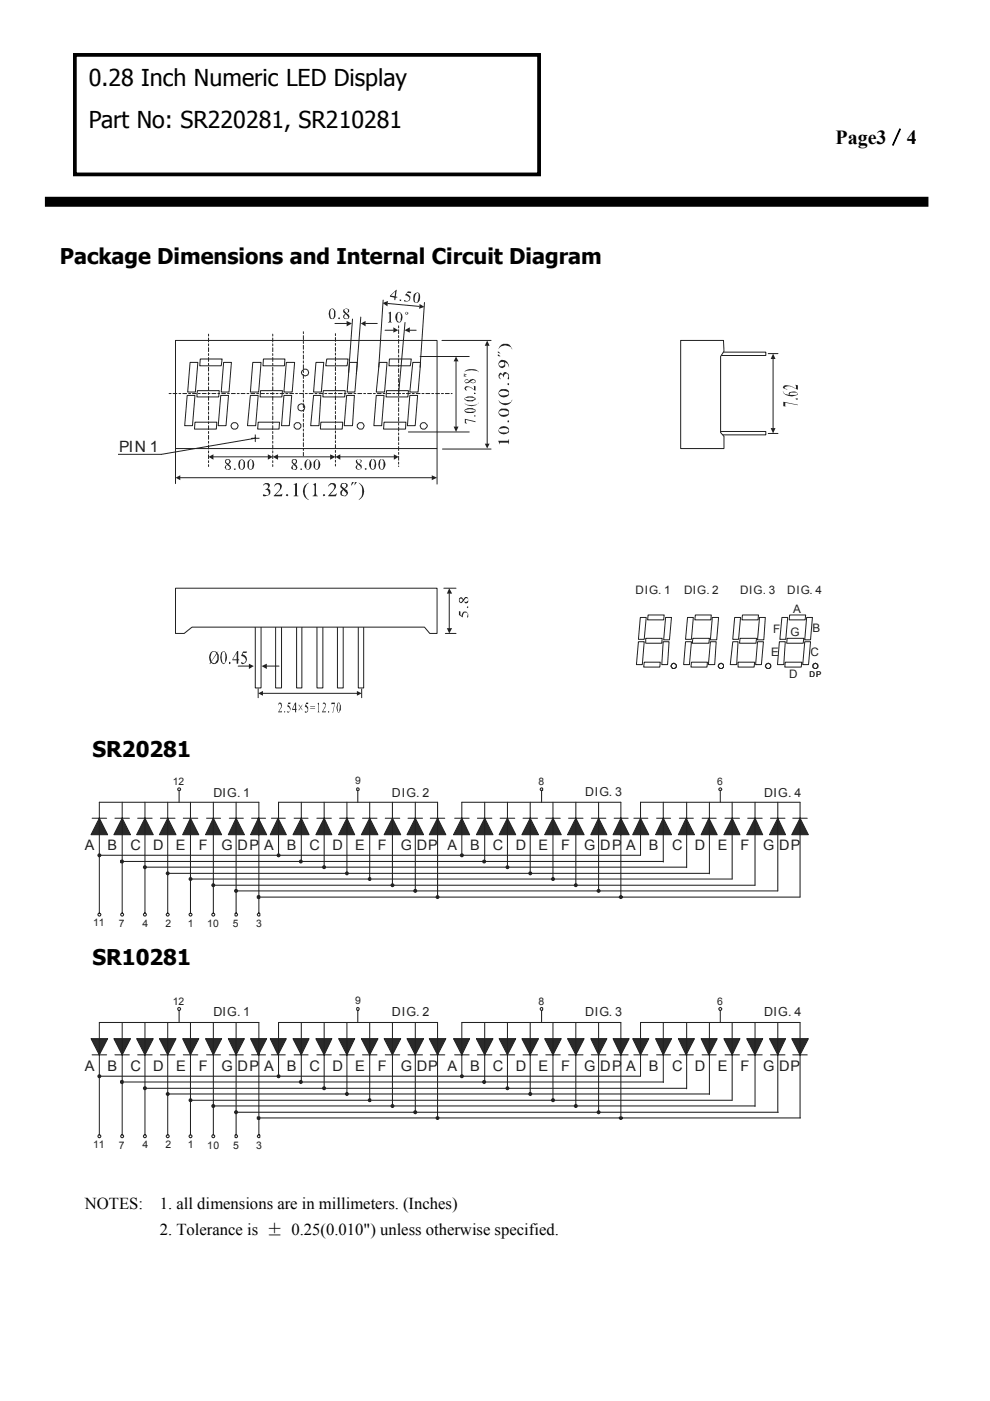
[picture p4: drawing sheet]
<svg xmlns="http://www.w3.org/2000/svg" width="210mm" height="297mm" viewBox="0 0 210 297" stroke-linecap="round" stroke-linejoin="round" font-family="sans-serif">
<path d="M12.2 43h183.3" fill="none" stroke="#000" stroke-width=".25"/>
<path d="M9.5 42.8h187.3" fill="none" stroke="#000" stroke-width="2.1" stroke-linecap="butt"/>
<path d="M15.9 11.6h98.4v25.4h-98.4z" fill="none" stroke="#000" stroke-width=".79"/>
<g fill="none" stroke="#231f20" stroke-width=".21">
<path d="M37.2 72.2h55.5v22.9h-55.5zM35.9 83.4h.4M36.7 83.4h.8M37.2 95.1v7.4M37.9 83.4h.4M38.8 83.4h.8M40 83.4h.4M40.8 83.4h.8M42.1 83.4h.4M42.9 83.4h.8M44.1 83.4h.4M44.9 83.4h.9"/>
<path d="M46.2 83.4h.4M47 83.4h.8M48.2 83.4h.4M49.1 83.4h.8M50.3 83.4h.4M51.1 83.4h.8M52.4 83.4h.4M53.2 83.4h.8M54.4 83.4h.4M55.2 83.4h.9M56.5 83.4h.4M57.3 83.4h.8"/>
<path d="M58.5 83.4h.4M59.4 83.4h.8M60.6 83.4h.4M61.4 83.4h.9M62.7 83.4h.4M63.5 83.4h.8M64.7 83.4h.5M65.6 83.4h.8M66.8 83.4h.4M67.6 83.4h.9M68.9 83.4h.4M69.7 83.4h.8"/>
<path d="M70.9 83.4h.4M71.7 83.4h.9M73 83.4h.4M73.8 83.4h.8M75 83.4h.5M75.9 83.4h.8M77.1 83.4h.4M77.9 83.4h.9M79.2 83.4h.4M80 83.4h.8M81.2 83.4h.4M82.1 83.4h.8"/>
<path d="M83.3 83.4h.4M84.1 83.4h.8M85.3 83.4h.5M86.2 83.4h.8M87.4 83.4h.4M88.2 83.4h.9M89.5 83.4h.4M90.3 83.4h.8M91.5 83.4h.4M92.4 83.4h.8M92.7 95.2v7.4M93.6 83.4h.4"/>
<path d="M94.4 83.4h.8M95.7 83.4h.2M38.2 101.3h53.5"/>
</g>
<g fill="#231f20">
<path d="M37.2 101.3l1-.5v1z"/>
<path d="M91.5 100.8l1.2 .5-1.2 .5z"/>
</g>
<g fill="#231f20">
<path d="M55.9 102.7l.4-.3h.6l.3 .3v.2l-.4 .7 .5 .5a1.1 1.1 0 0 1-1.5 1l.1-.3 .8 .2a.51 .51 0 0 0 .2-.8l-.2-.3-.5-.1a.63 .63 0 0 0 .6-.4 .63 .63 0 0 0-.1-.7 .73 .73 0 0 0-.9 .2z"/>
<path d="M58.3 102.6l.4-.2h.6a.79 .79 0 0 1 .3 1.3l-1.2 1.2h1l.4-.1 .1-.2-.1 .6h-1.8l.8-.8a1.17 1.17 0 0 0 .5-1.6 .77 .77 0 0 0-1.2 .3z"/>
<path d="M60.7 104.8h.3l.1 .2-.2 .2-.3-.2z"/>
<path d="M62.1 102.7l.9-.3v2.6l.3 .2h-1l.3-.2v-2.2z"/>
<path d="M64.9 102.6l.5-.3a2.4 2.4 0 0 0 0 3.7 2.04 2.04 0 0 1-.5-3.4z"/>
<path d="M66.3 102.7l.7-.3v2.2l.1 .4 .3 .2h-1.1l.3-.2 .1-.3v-1.7l-.2-.3z"/>
<path d="M68.5 104.8h.4l.1 .2-.4 .2-.1-.2z"/>
<path d="M69.7 102.8l.4-.4 .9 .1 .2 .3a2.88 2.88 0 0 1-1.2 2.1h.9l.5-.3-.2 .6h-1.6l.6-.8a1.16 1.16 0 0 0 .5-1.6l-.4-.2-.7 .5z"/>
<path d="M76.1 102.3a2.09 2.09 0 0 1 1.1 1.9 2.09 2.09 0 0 1-1.1 1.8 2.64 2.64 0 0 0 0-3.7z"/>
<path d="M72.4 102.5a.75 .75 0 0 0 .3 1.3l-.4 .3-.1 .6a.86 .86 0 0 0 .9 .5 .86 .86 0 0 0 .7-.7l-.2-.5-.5-.3 .6-.6v-.4l-.4-.3zM72.5 102.7l.6-.2 .3 .2v.4l-.4 .5-.5-.5zM72.8 103.9l.7 .8a.54 .54 0 0 1-.8 .3 .54 .54 0 0 1-.1-.8z"/>
<path d="M74.6 102.2l-.2 .7 .6-.7zM75.2 102.2l-.1 .7 .6-.7z"/>
</g>
<g fill="none" stroke="#231f20" stroke-width=".21">
<path d="M64.3 70.3v.4M64.3 71.2v.8M64.3 72.4v.4M64.3 73.2v.8M64.3 74.5v.4M64.3 75.3v.8M64.3 76.5v.4M64.3 77.3v.9M64.3 78.6v.4M64.3 79.4v.8M89.1 75.6h10.4M96.7 76.6v13.8"/>
<path d="M64.3 80.6v.5M64.3 81.5v.8M64.3 82.7v.4M64.3 83.5v.9M64.3 84.8v.4M64.3 85.6v.8M64.3 86.8v.4M64.3 87.7v.8M64.3 88.9v.4M64.3 89.7v.9M64.3 91v.4M64.3 91.8v.8"/>
<path d="M64.3 93v.5M64.3 93.9v.8M64.3 95.1v.4M64.3 95.9v.7M86.6 91.6h12.9"/>
</g>
<g fill="#231f20">
<path d="M96.7 75.6l.5 1h-1z"/>
<path d="M96.2 90.4h1l-.5 1.2z"/>
</g>
<path d="M93.7 72.2h10.4M103.3 73.3v20.8M93.8 95.2h10.3" fill="none" stroke="#231f20" stroke-width=".21"/>
<g fill="#231f20">
<path d="M103.3 72.2l.5 1.1h-1z"/>
<path d="M102.8 94.1h1l-.5 1z"/>
</g>
<g fill="#231f20">
<path d="M106.3 73.1l.4-.2h.9l.4 .2 .6 .9a1.85 1.85 0 0 0-2.9 0z"/>
<path d="M106 79.1l.2-.1 .4 .4 .2-.4a.75 .75 0 0 1 1.1 .5v.8h-.3a.66 .66 0 0 0-.3-1.1l-.4 .3-.1 .5-.3-.6-.5 .1-.1 .3 .3 .6a.87 .87 0 0 1-.3-1.2z"/>
<path d="M107.6 81.3h.3l-.1 .4-.2-.1z"/>
<path d="M105.7 84.8a1.85 1.85 0 0 0 2.9 0 1.55 1.55 0 0 1-1.4 1.1 1.55 1.55 0 0 1-1.5-1.1z"/>
<path d="M107.6 89.2l.2-.1 .1 .4h-.3z"/>
<path d="M105.7 93.5h2l.2-.4v1.1l-.1-.3h-1.8v.4z"/>
<path d="M105.6 75.1v.4l.5 .1zM105.6 74.5v.3l.5 .2z"/>
<path d="M106 76.5a.81 .81 0 0 0-.1 1.3 .81 .81 0 0 0 1.2-.1l-.1-1a1.32 1.32 0 0 1 .9 1.3 1.35 1.35 0 0 0-.5-1.4 1.35 1.35 0 0 0-1.4-.1zM105.9 76.9l.4-.2h.5l.2 .4a.75 .75 0 0 1-.9 .6l-.3-.5z"/>
<path d="M106 82.7a.82 .82 0 0 0-.3 .8 .82 .82 0 0 0 .6 .7 1.03 1.03 0 0 0 1.3-.1 1.03 1.03 0 0 0 .1-1.4l-.4-.2h-1zM105.9 83.1a1.72 1.72 0 0 1 1.9 0v.4a1.75 1.75 0 0 1-1.9 0z"/>
<path d="M106 86.8a.82 .82 0 0 0-.3 .9 .82 .82 0 0 0 .6 .6 1.03 1.03 0 0 0 1.3-.1 1.03 1.03 0 0 0 .1-1.4l-.4-.2h-1zM105.9 87.2a1.72 1.72 0 0 1 1.9 0v.5a1.75 1.75 0 0 1-1.9 0z"/>
<path d="M106 90.7a.74 .74 0 0 0-.3 .7 .74 .74 0 0 0 .6 .6 1.55 1.55 0 0 0 1.6-.4v-.6a1.29 1.29 0 0 0-1.9-.3zM105.9 91l.3-.1a1.52 1.52 0 0 1 1.6 .2v.3l-.3 .3h-1.1l-.5-.2z"/>
</g>
<path d="M74.7 67.6l-.8 11.4M81.6 70h1.8M85.9 68.4l-1.4 15" fill="none" stroke="#231f20" stroke-width=".21"/>
<path d="M83.4 69.4l1 .6-1 .5z" fill="#231f20"/>
<path d="M86.8 70h1.4" fill="none" stroke="#231f20" stroke-width=".21"/>
<path d="M85.8 70l1.1-.6v1.1z" fill="#231f20"/>
<g fill="#231f20">
<path d="M82.3 66.4l.6-.3v2.2l.2 .1h-.8l.3-.3v-1.6z"/>
<path d="M84.1 66.4a1.38 1.38 0 0 0 .2 2h.5a1.36 1.36 0 0 0-.2-2.3zM84.4 66.3h.3a1.65 1.65 0 0 1 0 2l-.5-.4v-1z"/>
<path d="M86 66.2v.4h.5v-.4zM86.1 66.2h.3v.3l-.2 .1-.2-.2z"/>
</g>
<path d="M71 68.6h2.5" fill="none" stroke="#231f20" stroke-width=".21"/>
<path d="M73.5 68.1l1.1 .5-1.1 .6z" fill="#231f20"/>
<path d="M77.5 68.6h2.5" fill="none" stroke="#231f20" stroke-width=".21"/>
<path d="M76.5 68.6l1-.5v1.1z" fill="#231f20"/>
<g fill="#231f20">
<path d="M71.7 67.3h.4v.3h-.4z"/>
<path d="M69.9 65.7a1.6 1.6 0 0 0 .3 1.9h.5l.2-.2 .2-.4v-1a.69 .69 0 0 0-.5-.6 .69 .69 0 0 0-.7 .3zM70.2 65.6h.4a2.1 2.1 0 0 1 0 1.9h-.2a1.31 1.31 0 0 1-.3-1.7z"/>
<path d="M72.8 65.7v.4l.4 .4-.4 .4v.4l.3 .3h.6a.58 .58 0 0 0 .2-.9l-.4-.3 .5-.3-.1-.5-.5-.2zM73.1 65.6h.6l.1 .3-.3 .5-.5-.6zM73.1 66.8l.2-.2 .4 .4v.5h-.4l-.3-.2z"/>
</g>
<path d="M81.2 63.6l-.9 14.3M82.3 64.3l6.6 .7M90 64.1l-.9 13.8" fill="none" stroke="#231f20" stroke-width=".21"/>
<g fill="#231f20">
<path d="M81.1 64.2l1.2-.4-.2 1.2z"/>
<path d="M89 64.5l1 .6-1.1 .4z"/>
</g>
<g fill="#231f20">
<path d="M84.7 63.5h.3v.3l-.3-.1z"/>
<path d="M86.5 61.8l.7 .1-.1 .3-.7-.1-.2 .2a.84 .84 0 0 1 .8 .7 .84 .84 0 0 1-.6 .9h-.6l-.1-.3a.65 .65 0 0 0 .7 .2 .65 .65 0 0 0 .4-.7l-.9-.5z"/>
<path d="M98.7 78.6a2.3 2.3 0 0 1 2.8 .3 3.1 3.1 0 0 0-3.1 0z"/>
<path d="M98.7 82a1.47 1.47 0 0 1 1.8 .6l-.1-.8 .4 .1v.9a2.45 2.45 0 0 0-1.6-.7l-.4 .2 .3 .5-.4-.1-.3-.4z"/>
<path d="M100.5 83.3h.3v.2h-.3z"/>
<path d="M98.4 85.4a2.12 2.12 0 0 0 2.4 .4l.4-.1 .3-.3a1.98 1.98 0 0 1-3.1 0z"/>
<path d="M100.5 88.1h.3v.2h-.3z"/>
<path d="M98.6 88.8l2.2 .5v.2l-2-.5v.5l.3 .3-.5-.1z"/>
<path d="M82.7 62.7v.2l.9 .2v.5h.2l.1-.5h.3v-.2h-.3l.2-1.5zM83.8 61.8l-.1 1-.8-.1z"/>
<path d="M88 62.2a1.52 1.52 0 0 0-.1 1.9 .67 .67 0 0 0 1.1-.4 1.35 1.35 0 0 0-.5-1.7zM88.3 62.2h.3a2.59 2.59 0 0 1-.1 1.9h-.4a1.73 1.73 0 0 1 .2-1.9z"/>
<path d="M98.3 79.5v.3h.7zM98.3 79.2v.2l.7 .1z"/>
<path d="M98.6 80.6l-.2 .3 .3 .3a.84 .84 0 0 0 1-.2 .8 .8 0 0 0 1.1 .1v-.5l-.6-.3-.4 .1-.3 .4-.3-.4h-.4zM98.7 80.6l.3-.1 .5 .3-.4 .3h-.4zM99.7 81l.7-.5 .3 .4-.4 .3z"/>
<path d="M98.6 84.4l-.2 .2 .4 .3a1.76 1.76 0 0 0 2-.1v-.4a1.83 1.83 0 0 0-2.2 0zM98.7 84.4h.3a1.63 1.63 0 0 1 1.7 .2 1.97 1.97 0 0 1-2.1 0z"/>
<path d="M98.6 86.8v.4a1.83 1.83 0 0 0 2.2 0v-.4a1.83 1.83 0 0 0-2.2 0zM98.6 87a2.11 2.11 0 0 1 2.1 0l-.1 .2-.8 .2-1-.2z"/>
</g>
<path d="M54.1 131.8h1.3v14.1h-1.3zM58.4 131.8h1.3v14.1h-1.3zM62.9 131.8h1.1v14.1h-1.1zM67.2 131.8h1.3v14.1h-1.3zM71.5 131.8h1.3v14.1h-1.3zM76 131.8h1.1v14.1h-1.1zM54.7 146.1v1.8M55.8 147h19.9" fill="none" stroke="#231f20" stroke-width=".21"/>
<g fill="#231f20">
<path d="M54.7 147l1.1-.5v1z"/>
<path d="M75.7 146.5l1 .5-1 .5z"/>
</g>
<path d="M94.1 124.7h2.6M94.4 134.3h2.3M95.2 125.9v7.4" fill="none" stroke="#231f20" stroke-width=".21"/>
<g fill="#231f20">
<path d="M95.2 124.7l.7 1.2h-1.2z"/>
<path d="M94.7 133.2h1.2l-.7 1.1z"/>
</g>
<g fill="#231f20">
<path d="M99.1 128.6h.2l-.1 .3-.2-.2z"/>
<path d="M97.3 129.6l.3 .1v.7l.2 .2a.91 .91 0 0 1 1-.9l.5 .5-.1 .8-.1-.4a.43 .43 0 0 0-.3-.7 .76 .76 0 0 0-.7 1l-.8-.5z"/>
<path d="M97.4 126.8l-.1 .7 .4 .4 .6-.5 .4 .5 .5-.1a1.07 1.07 0 0 0-.1-1.2h-.4l-.5 .5-.5-.5zM97.5 127l.2-.1 .4 .3-.3 .4h-.3zM98.7 126.9h.5l.1 .3-.3 .4h-.4l-.3-.2z"/>
</g>
<path d="M37.2 124.7h55.5v9.6h-1.6l-1.1-1.3h-49.3l-1.6 1.3h-1.9z" fill-rule="evenodd" fill="#fff"/>
<path d="M37.2 124.7h55.5v9.6h-1.6l-1.1-1.3h-49.3l-1.6 1.3h-1.9zM56.6 141.2h2.6" fill="none" stroke="#231f20" stroke-width=".21"/>
<path d="M55.5 141.2l1.1-.5v1.1z" fill="#231f20"/>
<path d="M50.5 141.2h2.3" fill="none" stroke="#231f20" stroke-width=".21"/>
<path d="M52.8 140.7l1 .5-1 .6z" fill="#231f20"/>
<g fill="#231f20">
<path d="M48.6 140.3l.3 .1v.3l-.3 .1z"/>
<path d="M51.5 138.1h.9l-.1 .3h-.8l-.1 .3a.99 .99 0 0 1 1 1.1 .99 .99 0 0 1-1.2 .9l-.1-.3 .5 .2 .4-.4a.87 .87 0 0 0-.9-1.1z"/>
<path d="M46 138.6l.1 .4a1.9 1.9 0 0 1-.5 1.6l-.6-.1-.2-.2zM45 138.2h.7l.2 .3-1.1 1.7a1.71 1.71 0 0 1 .2-2zM44.6 138.4a1.78 1.78 0 0 0 0 2l-.2 .3 .1 .1 .2-.3 .3 .2a.98 .98 0 0 0 1.4-.8v-1l-.3-.5 .2-.4-.2 .3a.92 .92 0 0 0-1.5 .1z"/>
<path d="M46.9 138.3a1.95 1.95 0 0 0 .5 2.5 1.71 1.71 0 0 0 0-2.8zM47.2 138.2h.3a2.89 2.89 0 0 1 .1 2.4h-.3a2.7 2.7 0 0 1-.1-2.4z"/>
<path d="M50.3 138l-1 2h.9v.7h.3v-.7h.2v-.2h-.2v-1.8zM50.2 138.4v1.4h-.8z"/>
</g>
<path d="M150.8 74.7h11.6v.7h-11.6zM163.9 76.1v14.7M150.9 91.5h11.5v.7h-11.5zM162.9 91.9h2.1" fill="none" stroke="#231f20" stroke-width=".21"/>
<g fill="#231f20">
<path d="M163.4 90.8h1l-.5 1.1z"/>
<path d="M163.9 75l.5 1.1h-1z"/>
</g>
<g fill="none" stroke="#231f20" stroke-width=".21">
<path d="M44.2 70.8v.4M44.2 71.7v.8M44.2 72.9v.4M44.2 73.7v.8M44.2 75v.4M44.2 75.8v.8M44.2 77v.4M44.2 77.9v.8M44.2 79.1v.4M44.2 79.9v.9M57.8 70.8v.4M57.8 71.7v.8"/>
<path d="M57.8 72.9v.4M57.8 73.7v.8M57.8 75v.4M57.8 75.8v.8M57.8 77v.4M57.8 77.9v.8M57.8 79.1v.4M57.8 79.9v.9M71.1 70.7v.5M71.1 71.6v.8M71.1 72.8v.4M71.1 73.6v.9"/>
<path d="M71.1 74.9v.4M71.1 75.7v.8M71.1 76.9v.4M71.1 77.8v.8M71.1 79v.4M71.1 79.8v.8M84.5 69.1v.4M84.5 69.9v.8M84.5 71.2v.4M84.5 72v.8M84.5 73.2v.4M84.5 74v.9"/>
<path d="M84.5 75.3v.4M84.5 76.1v.8M84.5 77.3v.5M84.5 78.2v.8M84.5 79.4v.4M162.9 75h2.1M44.2 81.2v.4M44.2 82v.8M44.2 83.2v.5M44.2 84.1v.8M44.2 85.3v.4M44.2 86.1v.9"/>
<path d="M44.2 87.4v.4M44.2 88.2v.8M44.2 89.4v.4M44.2 90.3v.8M44.2 91.5v.4M44.2 92.3v.8M44.2 93.6v.4M44.2 94.4v.8M44.2 95.6v.4M44.2 96.4v.9M44.2 97.7v.4M44.2 98.5v.4"/>
<path d="M45.3 96.9h11.5M57.8 81.2v.4M57.8 82v.8M57.8 83.2v.5M57.8 84.1v.8M57.8 85.3v.4M57.8 86.1v.9M57.8 87.4v.4M57.8 88.2v.8M57.8 89.4v.4M57.8 90.3v.8M57.8 91.5v.4"/>
<path d="M57.8 92.3v.8M57.8 93.6v.4M57.8 94.4v.8M57.8 95.6v.4M57.8 96.4v.9M57.8 97.7v.4M57.8 98.5v.4M71.1 81.1v.4M71.1 81.9v.8M71.1 83.1v.4M71.1 83.9v.9M71.1 85.2v.4"/>
<path d="M71.1 86v.8M71.1 87.2v.5M71.1 88.1v.8M71.1 89.3v.4M71.1 90.1v.9M71.1 91.4v.4M71.1 92.2v.8M71.1 93.5v.4M71.1 94.3v.8M71.1 95.5v.4M71.1 96.3v.9M71.1 97.6v.4"/>
<path d="M71.1 98.4v.4M84.5 80.2v.9M84.5 81.5v.4M84.5 82.3v.8M84.5 83.5v.4M84.5 84.4v.8M84.5 85.6v.4M84.5 86.4v.8M84.5 87.7v.4M84.5 88.5v.8M84.5 89.7v.4M84.5 90.6v.8"/>
<path d="M84.5 91.8v.4M84.5 92.6v.9M84.5 93.9v.4M84.5 94.7v.8M84.5 95.9v.4M84.5 96.8v.8M84.5 98v.4M84.5 98.8v.1"/>
</g>
<g fill="#231f20">
<path d="M44.2 96.9l1.1-.6v1.2z"/>
<path d="M56.8 96.3l1 .6-1 .6z"/>
</g>
<g fill="#231f20">
<path d="M49.6 99.4h.4l-.1 .2h-.2z"/>
<path d="M47.8 97.5l-.1 .6 .4 .4-.3 .2a.48 .48 0 0 0 .1 .8l.7 .1 .4-.3v-.4l-.5-.5 .5-.5-.4-.5zM48 97.6l.3-.1 .3 .3-.3 .5-.4-.3zM48.1 98.6l.5 .3v.5h-.6l-.1-.6z"/>
<path d="M50.7 97.7a1.32 1.32 0 0 0 .5 1.9l.3-.1 .4-.5v-1a.69 .69 0 0 0-.5-.6 .69 .69 0 0 0-.7 .3zM51.1 97.6h.3a1.76 1.76 0 0 1 0 1.8l-.2 .1-.3-.3-.1-.6 .1-.8z"/>
<path d="M52.9 97.5l-.4 .5v1a.67 .67 0 0 0 .6 .6 .67 .67 0 0 0 .7-.6 1.25 1.25 0 0 0-.6-1.6zM53 97.6l.2-.1a1.5 1.5 0 0 1 0 2l-.4-.3v-1.1z"/>
</g>
<path d="M58.9 96.9h11.1" fill="none" stroke="#231f20" stroke-width=".21"/>
<g fill="#231f20">
<path d="M57.8 96.9l1.1-.6v1.2z"/>
<path d="M70 96.3l1.1 .6-1.1 .6z"/>
</g>
<g fill="#231f20">
<path d="M63.7 99.3h.3v.3h-.3z"/>
<path d="M62 97.5l-.2 .6 .5 .4-.3 .2-.3 .4a.63 .63 0 0 0 .9 .6 .63 .63 0 0 0 .3-1l-.3-.3 .3-.2a.54 .54 0 0 0-.2-.8zM62.1 97.6l.3-.1 .4 .3-.3 .5-.4-.3zM62.3 98.6l.4 .3 .1 .3-.1 .2-.4 .1a.66 .66 0 0 1 0-.9z"/>
<path d="M65 97.5a1.27 1.27 0 0 0 .3 2.1 1.19 1.19 0 0 0 .8-1.1 1.19 1.19 0 0 0-.8-1.1zM65.2 97.6h.4a2.02 2.02 0 0 1-.2 1.8h-.4a2.02 2.02 0 0 1 .2-1.8z"/>
<path d="M66.9 97.5l-.4 .5v1a.69 .69 0 0 0 .9 .5 1.27 1.27 0 0 0-.2-2.1zM67 97.6h.4a2.02 2.02 0 0 1-.1 1.8h-.3a1.92 1.92 0 0 1 0-1.8z"/>
</g>
<path d="M72.2 96.9h11.3" fill="none" stroke="#231f20" stroke-width=".21"/>
<g fill="#231f20">
<path d="M71.1 96.9l1.1-.6v1.2z"/>
<path d="M83.5 96.3l1 .6-1 .6z"/>
</g>
<g fill="#231f20">
<path d="M77.3 99.4l.2-.2 .2 .1v.2l-.2 .1z"/>
<path d="M75.5 97.6v.4l.4 .4a.74 .74 0 0 0-.4 .8l.6 .4 .6-.4-.1-.6-.4-.3 .4-.3 .1-.4a.91 .91 0 0 0-1.2 0zM75.8 97.5h.6v.6l-.3 .2-.4-.6zM75.8 98.7l.2-.2 .4 .4 .1 .4-.4 .2-.3-.2z"/>
<path d="M78.5 97.6a1.31 1.31 0 0 0 .6 2 .9 .9 0 0 0 .7-1.1l-.2-.9a.74 .74 0 0 0-1.1 0zM78.9 97.5l.2-.1a1.57 1.57 0 0 1 0 2.1l-.2-.1a2.07 2.07 0 0 1 0-1.9z"/>
<path d="M80.4 97.6a1.55 1.55 0 0 0 .3 1.9l.2 .1a1.33 1.33 0 0 0 .3-2.2h-.5zM80.8 97.5l.1-.1 .2 .2a2.1 2.1 0 0 1 0 1.8l-.2 .1a1.59 1.59 0 0 1-.1-2z"/>
</g>
<path d="M76.5 67.2l-.9 12.1M53.4 92.9h1.5M54.1 92.9l-19.9 3.4h-9.2M54.1 92.2v1.4" fill="none" stroke="#231f20" stroke-width=".21"/>
<path d="M144.3 72.2h9.1l.1 2.3-.7 1.1v16.1l.7 .8v2.6h-9.2z" fill-rule="evenodd" fill="#fff"/>
<path d="M144.3 72.2h9.1l.1 2.3-.7 1.1v16.1l.7 .8v2.6h-9.2z" fill="none" stroke="#231f20" stroke-width=".21"/>
<g fill="#231f20">
<path d="M166.2 81.8a2.67 2.67 0 0 1 2.6 .6v-.6l-.2-.2 .6 .1v.9a3.8 3.8 0 0 0-2.2-.7l-.6 .2v.2l.5 .3-.8-.3-.1-.2z"/>
<path d="M168.7 84.6l.5-.1v.2l-.2 .1z"/>
<path d="M166.1 85.2l3.1 .7-2.7-.5v.7l.3 .1-.7-.1z"/>
<path d="M166 83a2.17 2.17 0 0 0 3.2 .5 1.15 1.15 0 0 0-2-.1l.2 .3a1.48 1.48 0 0 1-1.4-.7zM167.5 83.3l1.4-.1 .2 .2-.1 .3h-.3h-1.1h-.2z"/>
</g>
<g fill="none" stroke="#231f20" stroke-width=".21">
<path d="M40.3 76.8h1.7l-.6 6.3h-1.6zM42.5 76.1h4.6l-.2 1.5h-4.5zM47.4 76.8h1.7l-.5 6.3h-1.7zM39.7 83.8h1.6l-.5 6.5h-1.6zM41.3 89.5h4.7l-.1 1.5h-4.7zM41.8 82.8h4.7l-.1 1.4h-4.7zM46.8 83.8h1.7l-.6 6.5h-1.6z"/>
<circle cx="49.7" cy="90.3" r=".7"/>
</g>
<g fill="#231f20">
<path d="M59.2 149h.3a.91 .91 0 0 1 0 1.3l-.3 .5h.5l.1-.2v.4h-.9l.6-.9a.61 .61 0 0 0-.2-.9l-.4 .4z"/>
<path d="M60.3 150.7l.2 .2-.2 .2z"/>
<path d="M61.1 149h.5l-.1 .3h-.4l-.1 .2a.89 .89 0 0 1 .6 .8 .89 .89 0 0 1-.5 .8l-.3-.2h.5a.7 .7 0 0 0-.4-1.1z"/>
<path d="M63.3 149.5l.1-.1 .3 .5 .4-.5-.3 .6 .3 .6-.4-.5-.3 .5-.1-.1 .4-.5z"/>
<path d="M64.9 149h.4v.3h-.4l-.1 .2a1.18 1.18 0 0 1 .5 1.4l-.5 .2-.2-.1v-.2l.4 .1a.68 .68 0 0 0-.4-1.1z"/>
<path d="M67.3 149.2l.3-.2v1.9l.2 .1h-.5l.2-.3v-1.2z"/>
<path d="M68.5 149l.5 .1a1.07 1.07 0 0 1-.3 1.2l-.2 .5h.6l.1-.2-.1 .4h-.9a1.94 1.94 0 0 0 .7-1.7h-.4l-.2 .3z"/>
<path d="M69.6 150.8h.2l-.1 .3z"/>
<path d="M70.3 149h.7l-.4 2.1 .3-1.8h-.6l-.1 .2z"/>
<path d="M62.6 149l-.6 1.5h.6v.5h.2v-2zM62.6 149.3v1h-.5z"/>
<path d="M65.8 149.7l1 .1zM65.8 150.2l1 .1z"/>
<path d="M71.6 149l-.1 .2a1.61 1.61 0 0 0 .3 1.9 1.69 1.69 0 0 0 .3-1.9l-.2-.2zM71.7 149.1l.4 .3-.3 1.6-.2-.1-.1-.8z"/>
</g>
<g fill="none" stroke="#231f20" stroke-width=".21">
<path d="M53.6 76.8h1.8l-.6 6.3h-1.7zM55.9 76.1h4.5l-.1 1.5h-4.5zM60.7 76.8h1.8l-.5 6.3h-1.8zM67 76.8h1.6l-.5 6.3h-1.6zM69.3 76.1h4.5l-.2 1.5h-4.5zM74.1 76.8h1.7l-.6 6.3h-1.6zM80.4 76.8h1.7l-.6 6.3h-1.7zM82.6 76.1h4.6l-.2 1.5h-4.5zM87.5 76.8h1.7l-.6 6.3h-1.7zM53.1 83.8h1.6l-.5 6.5h-1.7zM54.7 89.5h4.6l-.1 1.5h-4.6zM55.2 82.8h4.7l-.1 1.4h-4.7z"/>
<path d="M60.2 83.8h1.6l-.5 6.5h-1.6zM62.4 90a.82 .82 0 0 1 1.4 0v.6l-.4 .4h-.6l-.4-.4zM66.5 83.8h1.5l-.4 6.5h-1.7zM68 89.5h4.7l-.1 1.5h-4.7zM68.5 82.8h4.7l-.1 1.4h-4.6zM73.5 83.8h1.6l-.4 6.5h-1.7zM76.2 89.6a.75 .75 0 0 1 .9 .4 .75 .75 0 0 1-.3 1h-.6l-.4-.4v-.6zM79.8 83.8h1.6l-.5 6.5h-1.6zM81.4 89.5h4.7l-.1 1.5h-4.7zM82 82.8h4.6l-.1 1.4h-4.6zM86.9 83.8h1.6l-.5 6.5h-1.6zM89.3 89.8a.73 .73 0 0 1 .9-.1 .73 .73 0 0 1 .3 .9l-.4 .4h-.5a.77 .77 0 0 1-.3-1.2z"/>
<path d="M135.4 136.1h1.2l-.4 4.8h-1.3zM135.8 130.9h1.2l-.4 4.7h-1.2zM136.9 135.3h3.5l-.1 1.1h-3.4zM137.4 130.4h3.4l-.1 1h-3.4zM140.6 136.1h1.3l-.4 4.8h-1.2zM141.1 130.9h1.3l-.5 4.8h-1.2zM145.4 136.1h1.2l-.4 4.8h-1.3zM145.8 130.9h1.2l-.4 4.7h-1.2zM146.9 135.3h3.5l-.1 1.1h-3.5zM147.4 130.4h3.4l-.1 1h-3.4zM150.6 136.1h1.2l-.3 4.8h-1.3zM151 130.9h1.4l-.4 4.8h-1.4z"/>
<path d="M155.4 136.1h1.1l-.3 4.8h-1.4zM155.8 130.9h1.2l-.4 4.7h-1.2zM156.9 135.3h3.5l-.1 1.1h-3.5zM157.4 130.4h3.4l-.1 1h-3.4zM160.6 136.1h1.3l-.5 4.8h-1.2zM161 130.9h1.3l-.4 4.8h-1.3zM165.2 136.1h1.3l-.3 4.8h-1.4zM165.8 130.9h1.2l-.4 4.7h-1.2zM166.9 135.3h3.5l-.1 1.1h-3.5zM167.4 130.4h3.4l-.1 1h-3.4zM170.6 136.1h1.3l-.5 4.8h-1.2zM171 130.9h1.3l-.4 4.8h-1.3z"/>
<path d="M76.7 146.1v1.8M136.6 140.4h3.4l-.1 1h-3.4zM142.5 140.8l.1-.1a.64 .64 0 0 1 .8 .3v.4l-.3 .3h-.5l-.3-.5zM146.6 140.4h3.4l-.1 1h-3.4zM156.5 140.4h3.5l-.1 1h-3.4zM166.5 140.4h3.5l-.1 1h-3.5z"/>
<circle cx="64.7" cy="79" r=".71"/>
<circle cx="63.8" cy="86.3" r=".75"/>
<circle cx="152.9" cy="141.2" r=".58"/>
<circle cx="162.9" cy="141.2" r=".58"/>
<circle cx="172.9" cy="141.2" r=".56"/>
</g>
<path d="M21.1 173.5l1.7 3.5h-3.5z" fill="#2c292a"/>
<path d="M21.1 173.5l1.7 3.5h-3.5z" fill="none" stroke="#231f20" stroke-width=".22"/>
<path d="M25.9 173.5l1.8 3.5h-3.5z" fill="#2c292a"/>
<path d="M25.9 173.5l1.8 3.5h-3.5z" fill="none" stroke="#231f20" stroke-width=".22"/>
<path d="M30.7 173.5l1.8 3.5h-3.5z" fill="#2c292a"/>
<path d="M30.7 173.5l1.8 3.5h-3.5z" fill="none" stroke="#231f20" stroke-width=".22"/>
<path d="M35.6 173.5l1.7 3.5h-3.5z" fill="#2c292a"/>
<path d="M35.6 173.5l1.7 3.5h-3.5z" fill="none" stroke="#231f20" stroke-width=".22"/>
<path d="M40.4 173.5l1.7 3.5h-3.4z" fill="#2c292a"/>
<path d="M40.4 173.5l1.7 3.5h-3.4z" fill="none" stroke="#231f20" stroke-width=".22"/>
<path d="M45.2 173.5l1.8 3.5h-3.4z" fill="#2c292a"/>
<path d="M45.2 173.5l1.8 3.5h-3.4z" fill="none" stroke="#231f20" stroke-width=".22"/>
<path d="M50.1 173.5l1.7 3.5h-3.4z" fill="#2c292a"/>
<path d="M50.1 173.5l1.7 3.5h-3.4z" fill="none" stroke="#231f20" stroke-width=".22"/>
<path d="M54.8 173.5l1.7 3.5h-3.4z" fill="#2c292a"/>
<g fill="none" stroke="#231f20" stroke-width=".22">
<path d="M19.5 173.5h3.1M24.4 173.5h3M25.9 170.1v23.5M29.2 173.5h3.1M30.7 170.1v23.5M34 173.5h3.1M35.6 170.1v23.5M38.9 173.5h3M40.4 170.1v23.5M43.8 173.5h3M45.2 170.1v23.5M48.6 173.5h3"/>
<path d="M50.1 170.1v23.5M53.3 173.5h3M54.8 173.5l1.7 3.5h-3.4zM21.1 193.6v-23.5h33.8v23.5M35.3 193.7h.5l.1 .2-.1 .2h-.5l-.1-.2zM49.8 193.7h.5v.4h-.5zM54.7 193.7h.4v.4h-.4l-.2-.2z"/>
<circle cx="21.1" cy="193.9" r=".32"/>
<circle cx="25.9" cy="193.9" r=".32"/>
<circle cx="30.7" cy="193.9" r=".32"/>
<circle cx="40.4" cy="193.9" r=".32"/>
<circle cx="45.2" cy="193.9" r=".32"/>
</g>
<path d="M58.9 173.5l1.8 3.5h-3.4z" fill="#2c292a"/>
<path d="M58.9 173.5l1.8 3.5h-3.4z" fill="none" stroke="#231f20" stroke-width=".22"/>
<path d="M63.9 173.5l1.6 3.5h-3.4z" fill="#2c292a"/>
<path d="M63.9 173.5l1.6 3.5h-3.4z" fill="none" stroke="#231f20" stroke-width=".22"/>
<path d="M68.7 173.5l1.7 3.5h-3.4z" fill="#2c292a"/>
<path d="M68.7 173.5l1.7 3.5h-3.4z" fill="none" stroke="#231f20" stroke-width=".22"/>
<path d="M73.6 173.5l1.6 3.5h-3.4z" fill="#2c292a"/>
<path d="M73.6 173.5l1.6 3.5h-3.4z" fill="none" stroke="#231f20" stroke-width=".22"/>
<path d="M78.4 173.5l1.7 3.5h-3.5z" fill="#2c292a"/>
<path d="M78.4 173.5l1.7 3.5h-3.5z" fill="none" stroke="#231f20" stroke-width=".22"/>
<path d="M83.2 173.5l1.8 3.5h-3.6z" fill="#2c292a"/>
<path d="M83.2 173.5l1.8 3.5h-3.6z" fill="none" stroke="#231f20" stroke-width=".22"/>
<path d="M88.1 173.5l1.7 3.5h-3.5z" fill="#2c292a"/>
<path d="M88.1 173.5l1.7 3.5h-3.5z" fill="none" stroke="#231f20" stroke-width=".22"/>
<path d="M92.8 173.5l1.7 3.5h-3.5z" fill="#2c292a"/>
<g fill="none" stroke="#231f20" stroke-width=".22">
<path d="M57.5 173.5h3M62.4 173.5h2.9M63.9 170.1v12.5M67.2 173.5h3.1M68.7 170.1v13.8M72 173.5h3.1M73.6 170.1v15.1M76.9 173.5h3M78.4 170.1v16.3M81.7 173.5h3.1M83.2 170.1v17.6M86.5 173.5h3.1"/>
<path d="M88.1 170.1v18.8M91.2 173.5h3.1M92.8 173.5l1.7 3.5h-3.5zM59.1 181.3v-11.2h33.7v20.1"/>
</g>
<path d="M97.9 173.5l1.7 3.5h-3.4z" fill="#2c292a"/>
<path d="M97.9 173.5l1.7 3.5h-3.4z" fill="none" stroke="#231f20" stroke-width=".22"/>
<path d="M102.8 173.5l1.7 3.5h-3.5z" fill="#2c292a"/>
<path d="M102.8 173.5l1.7 3.5h-3.5z" fill="none" stroke="#231f20" stroke-width=".22"/>
<path d="M107.6 173.5l1.7 3.5h-3.5z" fill="#2c292a"/>
<path d="M107.6 173.5l1.7 3.5h-3.5z" fill="none" stroke="#231f20" stroke-width=".22"/>
<path d="M112.4 173.5l1.8 3.5h-3.5z" fill="#2c292a"/>
<path d="M112.4 173.5l1.8 3.5h-3.5z" fill="none" stroke="#231f20" stroke-width=".22"/>
<path d="M117.2 173.5l1.8 3.5h-3.5z" fill="#2c292a"/>
<path d="M117.2 173.5l1.8 3.5h-3.5z" fill="none" stroke="#231f20" stroke-width=".22"/>
<path d="M122.1 173.5l1.7 3.5h-3.5z" fill="#2c292a"/>
<path d="M122.1 173.5l1.7 3.5h-3.5z" fill="none" stroke="#231f20" stroke-width=".22"/>
<path d="M126.9 173.5l1.8 3.5h-3.4z" fill="#2c292a"/>
<path d="M126.9 173.5l1.8 3.5h-3.4z" fill="none" stroke="#231f20" stroke-width=".22"/>
<path d="M131.6 173.5l1.8 3.5h-3.4z" fill="#2c292a"/>
<g fill="none" stroke="#231f20" stroke-width=".22">
<path d="M96.4 173.5h3.1M101.2 173.5h3.1M102.8 170.1v12.5M106 173.5h3.1M107.6 170.1v13.8M110.9 173.5h3.1M112.4 170.1v15.1M115.7 173.5h3.1M117.2 170.1v16.3M120.5 173.5h3.1M122.1 170.1v17.6M125.4 173.5h3.1"/>
<path d="M126.9 170.1v18.8M130.2 173.5h3M131.6 173.5l1.8 3.5h-3.4zM97.9 181.3v-11.2h33.7v20.1"/>
</g>
<path d="M135.8 173.5l1.8 3.5h-3.4z" fill="#2c292a"/>
<path d="M135.8 173.5l1.8 3.5h-3.4z" fill="none" stroke="#231f20" stroke-width=".22"/>
<path d="M140.6 173.5l1.8 3.5h-3.4z" fill="#2c292a"/>
<path d="M140.6 173.5l1.8 3.5h-3.4z" fill="none" stroke="#231f20" stroke-width=".22"/>
<path d="M145.5 173.5l1.7 3.5h-3.4z" fill="#2c292a"/>
<path d="M145.5 173.5l1.7 3.5h-3.4z" fill="none" stroke="#231f20" stroke-width=".22"/>
<path d="M150.3 173.5l1.8 3.5h-3.4z" fill="#2c292a"/>
<path d="M150.3 173.5l1.8 3.5h-3.4z" fill="none" stroke="#231f20" stroke-width=".22"/>
<path d="M155.2 173.5l1.7 3.5h-3.4z" fill="#2c292a"/>
<path d="M155.2 173.5l1.7 3.5h-3.4z" fill="none" stroke="#231f20" stroke-width=".22"/>
<path d="M160.1 173.5l1.6 3.5h-3.4z" fill="#2c292a"/>
<path d="M160.1 173.5l1.6 3.5h-3.4z" fill="none" stroke="#231f20" stroke-width=".22"/>
<path d="M164.9 173.5l1.7 3.5h-3.4z" fill="#2c292a"/>
<path d="M164.9 173.5l1.7 3.5h-3.4z" fill="none" stroke="#231f20" stroke-width=".22"/>
<path d="M169.6 173.5l1.8 3.5h-3.5z" fill="#2c292a"/>
<g fill="none" stroke="#231f20" stroke-width=".22">
<path d="M134.4 173.5h3M139.2 173.5h3M140.6 170.1v12.7M144 173.5h3M145.6 170.1v13.9M148.9 173.5h2.9M150.4 170.1v15.2M153.7 173.5h3.1M155.2 170.1v16.3M158.5 173.5h3.1M160.1 170.1v17.6M163.4 173.5h3"/>
<path d="M164.9 170.1v18.8M168.1 173.5h3.1M169.6 173.5l1.8 3.5h-3.5zM135.8 181.3v-11.2h33.8v20.1"/>
</g>
<circle cx="21.1" cy="181.3" r=".32" fill="#282526"/>
<circle cx="21.1" cy="181.3" r=".32" fill="none" stroke="#231f20" stroke-width=".22"/>
<circle cx="59.1" cy="181.3" r=".32" fill="#282526"/>
<circle cx="59.1" cy="181.3" r=".32" fill="none" stroke="#231f20" stroke-width=".22"/>
<circle cx="97.9" cy="181.3" r=".32" fill="#282526"/>
<circle cx="97.9" cy="181.3" r=".32" fill="none" stroke="#231f20" stroke-width=".22"/>
<path d="M25.6 182.4h.5v.5h-.5z" fill-rule="evenodd" fill="#282526"/>
<path d="M25.6 182.4h.5v.5h-.5z" fill="none" stroke="#231f20" stroke-width=".22"/>
<circle cx="63.8" cy="182.7" r=".32" fill="#282526"/>
<circle cx="63.8" cy="182.7" r=".32" fill="none" stroke="#231f20" stroke-width=".22"/>
<circle cx="102.7" cy="182.7" r=".32" fill="#282526"/>
<circle cx="102.7" cy="182.7" r=".32" fill="none" stroke="#231f20" stroke-width=".22"/>
<circle cx="30.7" cy="183.9" r=".32" fill="#282526"/>
<circle cx="30.7" cy="183.9" r=".32" fill="none" stroke="#231f20" stroke-width=".22"/>
<circle cx="68.7" cy="183.9" r=".32" fill="#282526"/>
<circle cx="68.7" cy="183.9" r=".32" fill="none" stroke="#231f20" stroke-width=".22"/>
<path d="M107.4 183.6h.4l.1 .3-.1 .2h-.4l-.1-.2z" fill-rule="evenodd" fill="#282526"/>
<path d="M107.4 183.6h.4l.1 .3-.1 .2h-.4l-.1-.2z" fill="none" stroke="#231f20" stroke-width=".22"/>
<circle cx="35.6" cy="185.2" r=".32" fill="#282526"/>
<circle cx="35.6" cy="185.2" r=".32" fill="none" stroke="#231f20" stroke-width=".22"/>
<circle cx="73.6" cy="185.2" r=".31" fill="#282526"/>
<circle cx="73.6" cy="185.2" r=".31" fill="none" stroke="#231f20" stroke-width=".22"/>
<path d="M112.2 185h.4v.4l-.2 .1-.2-.1z" fill-rule="evenodd" fill="#282526"/>
<path d="M112.2 185h.4v.4l-.2 .1-.2-.1z" fill="none" stroke="#231f20" stroke-width=".22"/>
<path d="M40.2 186.2l.2-.2 .2 .2v.4h-.4z" fill-rule="evenodd" fill="#282526"/>
<path d="M40.2 186.2l.2-.2 .2 .2v.4h-.4z" fill="none" stroke="#231f20" stroke-width=".22"/>
<path d="M78.2 186.2l.2-.2 .2 .2v.4h-.4z" fill-rule="evenodd" fill="#282526"/>
<path d="M78.2 186.2l.2-.2 .2 .2v.4h-.4z" fill="none" stroke="#231f20" stroke-width=".22"/>
<path d="M117 186.2l.2-.2 .3 .2v.4h-.5z" fill-rule="evenodd" fill="#282526"/>
<path d="M117 186.2l.2-.2 .3 .2 .1 .2-.1 .2h-.5z" fill="none" stroke="#231f20" stroke-width=".22"/>
<path d="M45 187.5l.2-.2 .2 .2v.4h-.4z" fill-rule="evenodd" fill="#282526"/>
<path d="M45 187.5l.2-.2 .2 .2 .2 .2-.2 .2h-.4z" fill="none" stroke="#231f20" stroke-width=".22"/>
<path d="M83 187.5l.2-.2 .2 .2v.4h-.4z" fill-rule="evenodd" fill="#282526"/>
<path d="M83 187.5l.2-.2 .2 .2v.4h-.4l-.1-.2z" fill="none" stroke="#231f20" stroke-width=".22"/>
<path d="M121.9 187.5l.2-.2 .2 .2v.4h-.4z" fill-rule="evenodd" fill="#282526"/>
<path d="M121.9 187.5l.2-.2 .2 .2v.4h-.4z" fill="none" stroke="#231f20" stroke-width=".22"/>
<circle cx="50.1" cy="188.9" r=".32" fill="#282526"/>
<circle cx="50.1" cy="188.9" r=".32" fill="none" stroke="#231f20" stroke-width=".22"/>
<circle cx="88" cy="188.9" r=".32" fill="#282526"/>
<circle cx="88" cy="188.9" r=".32" fill="none" stroke="#231f20" stroke-width=".22"/>
<path d="M126.7 188.7h.4l.2 .2-.2 .2h-.4l-.1-.2z" fill-rule="evenodd" fill="#282526"/>
<path d="M126.7 188.7h.4l.2 .2-.2 .2h-.4l-.1-.2z" fill="none" stroke="#231f20" stroke-width=".22"/>
<path d="M54.5 190h.6v.4h-.6z" fill-rule="evenodd" fill="#282526"/>
<path d="M54.5 190h.6v.4h-.6z" fill="none" stroke="#231f20" stroke-width=".22"/>
<circle cx="92.8" cy="190.2" r=".32" fill="#282526"/>
<circle cx="92.8" cy="190.2" r=".32" fill="none" stroke="#231f20" stroke-width=".22"/>
<path d="M131.4 190h.4l.2 .2-.2 .2h-.4l-.1-.2z" fill-rule="evenodd" fill="#282526"/>
<path d="M21.1 181.3h114.7M25.9 182.6h114.7M30.7 183.9h114.9M35.6 185.2h114.8M40.4 186.4h114.8M45.2 187.7h114.9M50.1 188.9h114.8M54.9 190.2h114.7M131.4 190h.4l.2 .2-.2 .2h-.4l-.1-.2z" fill="none" stroke="#231f20" stroke-width=".22"/>
<path d="M37.8 167.1h.4v.5h-.4z" fill-rule="evenodd" fill="#fff"/>
<path d="M37.8 167.1h.4v.5h-.4zM38 167.6v2.5" fill="none" stroke="#231f20" stroke-width=".22"/>
<path d="M75.6 167.1h.5v.5h-.5z" fill-rule="evenodd" fill="#fff"/>
<path d="M75.6 167.1h.5l.1 .3-.1 .2h-.5zM75.9 167.6v2.5" fill="none" stroke="#231f20" stroke-width=".22"/>
<path d="M114.6 167.1h.5v.5h-.5z" fill-rule="evenodd" fill="#fff"/>
<path d="M114.6 167.1h.5v.5h-.5zM114.8 167.6v2.5" fill="none" stroke="#231f20" stroke-width=".22"/>
<path d="M152.5 167.1h.4l.2 .3-.2 .2h-.4l-.1-.2z" fill-rule="evenodd" fill="#fff"/>
<path d="M152.5 167.1h.4l.2 .3-.2 .2h-.4l-.1-.2zM152.7 167.6v2.5" fill="none" stroke="#231f20" stroke-width=".22"/>
<path d="M19.3 220.2h3.5l-1.7 3.4z" fill="#2c292a"/>
<path d="M19.3 220.2h3.5l-1.7 3.4z" fill="none" stroke="#231f20" stroke-width=".22"/>
<path d="M24.2 220.2h3.5l-1.8 3.4z" fill="#2c292a"/>
<path d="M24.2 220.2h3.5l-1.8 3.4z" fill="none" stroke="#231f20" stroke-width=".22"/>
<path d="M29 220.2h3.5l-1.8 3.4z" fill="#2c292a"/>
<path d="M29 220.2h3.5l-1.8 3.4z" fill="none" stroke="#231f20" stroke-width=".22"/>
<path d="M33.8 220.2h3.5l-1.7 3.4z" fill="#2c292a"/>
<path d="M33.8 220.2h3.5l-1.7 3.4z" fill="none" stroke="#231f20" stroke-width=".22"/>
<path d="M38.7 220.2h3.4l-1.7 3.4z" fill="#2c292a"/>
<path d="M38.7 220.2h3.4l-1.7 3.4z" fill="none" stroke="#231f20" stroke-width=".22"/>
<path d="M43.6 220.2h3.4l-1.8 3.4z" fill="#2c292a"/>
<path d="M43.6 220.2h3.4l-1.8 3.4z" fill="none" stroke="#231f20" stroke-width=".22"/>
<path d="M48.4 220.2h3.4l-1.7 3.4z" fill="#2c292a"/>
<path d="M48.4 220.2h3.4l-1.7 3.4z" fill="none" stroke="#231f20" stroke-width=".22"/>
<path d="M53.1 220.2h3.4l-1.7 3.4z" fill="#2c292a"/>
<g fill="none" stroke="#231f20" stroke-width=".22">
<path d="M25.9 216.8v23.8M30.7 216.8v23.8M35.6 216.8v23.8M40.4 216.8v23.8M45.2 216.8v23.8M50.1 216.8v23.7M19.5 223.6h3.1M24.4 223.6h3M29.2 223.6h3.1M34 223.6h3.1M38.9 223.6h3M43.8 223.6h3"/>
<path d="M48.6 223.6h3M53.1 220.2h3.4l-1.7 3.4zM53.3 223.6h3M21.1 240.6v-23.8h33.8v23.8M35.3 240.7h.5l.1 .2-.1 .2h-.5l-.1-.2zM49.8 240.7h.5v.4h-.5zM54.7 240.7h.4v.4h-.4l-.2-.2z"/>
<circle cx="21.1" cy="240.9" r=".32"/>
<circle cx="25.9" cy="240.9" r=".32"/>
<circle cx="30.7" cy="240.9" r=".32"/>
<circle cx="40.4" cy="240.9" r=".32"/>
<circle cx="45.2" cy="240.9" r=".32"/>
</g>
<path d="M57.3 220.2h3.4l-1.8 3.4z" fill="#2c292a"/>
<path d="M57.3 220.2h3.4l-1.8 3.4z" fill="none" stroke="#231f20" stroke-width=".22"/>
<path d="M62.1 220.2h3.4l-1.6 3.4z" fill="#2c292a"/>
<path d="M62.1 220.2h3.4l-1.6 3.4z" fill="none" stroke="#231f20" stroke-width=".22"/>
<path d="M67 220.2h3.4l-1.7 3.4z" fill="#2c292a"/>
<path d="M67 220.2h3.4l-1.7 3.4z" fill="none" stroke="#231f20" stroke-width=".22"/>
<path d="M71.8 220.2h3.4l-1.6 3.4z" fill="#2c292a"/>
<path d="M71.8 220.2h3.4l-1.6 3.4z" fill="none" stroke="#231f20" stroke-width=".22"/>
<path d="M76.6 220.2h3.5l-1.7 3.4z" fill="#2c292a"/>
<path d="M76.6 220.2h3.5l-1.7 3.4z" fill="none" stroke="#231f20" stroke-width=".22"/>
<path d="M81.4 220.2h3.6l-1.8 3.4z" fill="#2c292a"/>
<path d="M81.4 220.2h3.6l-1.8 3.4z" fill="none" stroke="#231f20" stroke-width=".22"/>
<path d="M86.3 220.2h3.5l-1.7 3.4z" fill="#2c292a"/>
<path d="M86.3 220.2h3.5l-1.7 3.4z" fill="none" stroke="#231f20" stroke-width=".22"/>
<path d="M91 220.2h3.5l-1.7 3.4z" fill="#2c292a"/>
<g fill="none" stroke="#231f20" stroke-width=".22">
<path d="M63.9 216.8v12.6M68.7 216.8v13.9M73.6 216.8v15.1M78.4 216.8v16.5M83.2 216.8v17.7M88.1 216.8v19M57.5 223.6h3M59.1 228.2v-11.4h33.7v20.2M62.4 223.6h2.9M67.2 223.6h3.1M72 223.6h3.1M76.9 223.6h3"/>
<path d="M81.7 223.6h3.1M86.5 223.6h3.1M91 220.2h3.5l-1.7 3.4zM91.2 223.6h3.1"/>
</g>
<path d="M96.2 220.2h3.4l-1.7 3.4z" fill="#2c292a"/>
<path d="M96.2 220.2h3.4l-1.7 3.4z" fill="none" stroke="#231f20" stroke-width=".22"/>
<path d="M101 220.2h3.5l-1.7 3.4z" fill="#2c292a"/>
<path d="M101 220.2h3.5l-1.7 3.4z" fill="none" stroke="#231f20" stroke-width=".22"/>
<path d="M105.8 220.2h3.5l-1.7 3.4z" fill="#2c292a"/>
<path d="M105.8 220.2h3.5l-1.7 3.4z" fill="none" stroke="#231f20" stroke-width=".22"/>
<path d="M110.7 220.2h3.5l-1.8 3.4z" fill="#2c292a"/>
<path d="M110.7 220.2h3.5l-1.8 3.4z" fill="none" stroke="#231f20" stroke-width=".22"/>
<path d="M115.5 220.2h3.5l-1.8 3.4z" fill="#2c292a"/>
<path d="M115.5 220.2h3.5l-1.8 3.4z" fill="none" stroke="#231f20" stroke-width=".22"/>
<path d="M120.3 220.2h3.5l-1.7 3.4z" fill="#2c292a"/>
<path d="M120.3 220.2h3.5l-1.7 3.4z" fill="none" stroke="#231f20" stroke-width=".22"/>
<path d="M125.3 220.2h3.4l-1.8 3.4z" fill="#2c292a"/>
<path d="M125.3 220.2h3.4l-1.8 3.4z" fill="none" stroke="#231f20" stroke-width=".22"/>
<path d="M130 220.2h3.4l-1.8 3.4z" fill="#2c292a"/>
<g fill="none" stroke="#231f20" stroke-width=".22">
<path d="M102.8 216.8v12.6M107.6 216.8v13.9M112.4 216.8v15.1M117.2 216.8v16.5M122.1 216.8v17.7M126.9 216.8v19M96.4 223.6h3.1M97.9 228.2v-11.4h33.7v20.2M101.2 223.6h3.1M106 223.6h3.1M110.9 223.6h3.1M115.7 223.6h3.1"/>
<path d="M120.5 223.6h3.1M125.4 223.6h3.1M130 220.2h3.4l-1.8 3.4zM130.2 223.6h3"/>
</g>
<path d="M134.2 220.2h3.4l-1.8 3.4z" fill="#2c292a"/>
<path d="M134.2 220.2h3.4l-1.8 3.4z" fill="none" stroke="#231f20" stroke-width=".22"/>
<path d="M139 220.2h3.4l-1.8 3.4z" fill="#2c292a"/>
<path d="M139 220.2h3.4l-1.8 3.4z" fill="none" stroke="#231f20" stroke-width=".22"/>
<path d="M143.8 220.2h3.4l-1.7 3.4z" fill="#2c292a"/>
<path d="M143.8 220.2h3.4l-1.7 3.4z" fill="none" stroke="#231f20" stroke-width=".22"/>
<path d="M148.7 220.2h3.4l-1.8 3.4z" fill="#2c292a"/>
<path d="M148.7 220.2h3.4l-1.8 3.4z" fill="none" stroke="#231f20" stroke-width=".22"/>
<path d="M153.5 220.2h3.4l-1.7 3.4z" fill="#2c292a"/>
<path d="M153.5 220.2h3.4l-1.7 3.4z" fill="none" stroke="#231f20" stroke-width=".22"/>
<path d="M158.3 220.2h3.4l-1.6 3.4z" fill="#2c292a"/>
<path d="M158.3 220.2h3.4l-1.6 3.4z" fill="none" stroke="#231f20" stroke-width=".22"/>
<path d="M163.2 220.2h3.4l-1.7 3.4z" fill="#2c292a"/>
<path d="M163.2 220.2h3.4l-1.7 3.4z" fill="none" stroke="#231f20" stroke-width=".22"/>
<path d="M167.9 220.2h3.5l-1.8 3.4z" fill="#2c292a"/>
<g fill="none" stroke="#231f20" stroke-width=".22">
<path d="M140.6 216.8v12.7M145.6 216.8v14M150.4 216.8v15.3M155.2 216.8v16.5M160.1 216.8v17.8M164.9 216.8v19M134.4 223.6h3M135.8 228.2v-11.4h33.8v20.2M139.2 223.6h3M144 223.6h3M148.9 223.6h2.9M153.7 223.6h3.1"/>
<path d="M158.5 223.6h3.1M163.4 223.6h3M167.9 220.2h3.5l-1.8 3.4zM168.1 223.6h3.1"/>
</g>
<circle cx="21.1" cy="228.2" r=".32" fill="#282526"/>
<circle cx="21.1" cy="228.2" r=".32" fill="none" stroke="#231f20" stroke-width=".22"/>
<circle cx="59.1" cy="228.2" r=".32" fill="#282526"/>
<circle cx="59.1" cy="228.2" r=".32" fill="none" stroke="#231f20" stroke-width=".22"/>
<circle cx="97.9" cy="228.2" r=".32" fill="#282526"/>
<circle cx="97.9" cy="228.2" r=".32" fill="none" stroke="#231f20" stroke-width=".22"/>
<path d="M25.6 229.2h.5v.4l-.2 .1-.3-.1z" fill-rule="evenodd" fill="#282526"/>
<path d="M25.6 229.2h.5v.4l-.2 .1-.3-.1z" fill="none" stroke="#231f20" stroke-width=".22"/>
<path d="M63.6 229.2h.4v.4l-.2 .1-.2-.1z" fill-rule="evenodd" fill="#282526"/>
<path d="M63.6 229.2h.4v.4l-.2 .1-.2-.1z" fill="none" stroke="#231f20" stroke-width=".22"/>
<path d="M102.4 229.2h.5v.4l-.2 .1-.3-.1z" fill-rule="evenodd" fill="#282526"/>
<path d="M102.4 229.2h.5v.4l-.2 .1-.3-.1z" fill="none" stroke="#231f20" stroke-width=".22"/>
<circle cx="30.7" cy="230.7" r=".32" fill="#282526"/>
<circle cx="30.7" cy="230.7" r=".32" fill="none" stroke="#231f20" stroke-width=".22"/>
<circle cx="68.7" cy="230.7" r=".32" fill="#282526"/>
<circle cx="68.7" cy="230.7" r=".32" fill="none" stroke="#231f20" stroke-width=".22"/>
<path d="M107.4 230.5h.4l.1 .2-.1 .2h-.4l-.1-.2z" fill-rule="evenodd" fill="#282526"/>
<path d="M107.4 230.5h.4l.1 .2-.1 .2h-.4l-.1-.2z" fill="none" stroke="#231f20" stroke-width=".22"/>
<circle cx="35.6" cy="231.9" r=".32" fill="#282526"/>
<circle cx="35.6" cy="231.9" r=".32" fill="none" stroke="#231f20" stroke-width=".22"/>
<circle cx="73.6" cy="231.9" r=".32" fill="#282526"/>
<circle cx="73.6" cy="231.9" r=".32" fill="none" stroke="#231f20" stroke-width=".22"/>
<path d="M112.2 231.7l.2-.1 .2 .1v.5l-.2 .1-.2-.1z" fill-rule="evenodd" fill="#282526"/>
<path d="M112.2 231.7l.2-.1 .2 .1v.5l-.2 .1-.2-.1z" fill="none" stroke="#231f20" stroke-width=".22"/>
<circle cx="40.4" cy="233.3" r=".32" fill="#282526"/>
<circle cx="40.4" cy="233.3" r=".32" fill="none" stroke="#231f20" stroke-width=".22"/>
<path d="M78.2 233h.4v.5h-.4z" fill-rule="evenodd" fill="#282526"/>
<path d="M78.2 233h.4v.5h-.4z" fill="none" stroke="#231f20" stroke-width=".22"/>
<circle cx="117.3" cy="233.3" r=".32" fill="#282526"/>
<circle cx="117.3" cy="233.3" r=".32" fill="none" stroke="#231f20" stroke-width=".22"/>
<circle cx="45.2" cy="234.5" r=".32" fill="#282526"/>
<circle cx="45.2" cy="234.5" r=".32" fill="none" stroke="#231f20" stroke-width=".22"/>
<circle cx="83.2" cy="234.5" r=".32" fill="#282526"/>
<circle cx="83.2" cy="234.5" r=".32" fill="none" stroke="#231f20" stroke-width=".22"/>
<circle cx="122.1" cy="234.5" r=".32" fill="#282526"/>
<circle cx="122.1" cy="234.5" r=".32" fill="none" stroke="#231f20" stroke-width=".22"/>
<path d="M49.8 235.6h.5v.4l-.2 .2-.3-.2z" fill-rule="evenodd" fill="#282526"/>
<path d="M49.8 235.6h.5v.4l-.2 .2-.3-.2z" fill="none" stroke="#231f20" stroke-width=".22"/>
<path d="M87.8 235.6h.5v.4l-.2 .2-.3-.2z" fill-rule="evenodd" fill="#282526"/>
<path d="M87.8 235.6h.5v.4l-.2 .2-.3-.2z" fill="none" stroke="#231f20" stroke-width=".22"/>
<path d="M126.7 235.6h.4l.2 .2-.2 .2-.2 .2-.2-.2-.1-.2z" fill-rule="evenodd" fill="#282526"/>
<path d="M126.7 235.6h.4l.2 .2-.2 .2-.2 .2-.2-.2-.1-.2z" fill="none" stroke="#231f20" stroke-width=".22"/>
<path d="M54.5 236.8h.6v.5h-.6z" fill-rule="evenodd" fill="#282526"/>
<path d="M54.5 236.8h.6v.5h-.6z" fill="none" stroke="#231f20" stroke-width=".22"/>
<path d="M92.5 236.8h.5v.5h-.5z" fill-rule="evenodd" fill="#282526"/>
<path d="M92.5 236.8h.5v.5h-.5z" fill="none" stroke="#231f20" stroke-width=".22"/>
<path d="M131.4 236.8h.4l.2 .2-.2 .3h-.4l-.1-.3z" fill-rule="evenodd" fill="#282526"/>
<path d="M21.1 228.2h114.7M25.9 229.4h114.7M30.7 230.7h114.9M35.6 231.9h114.8M40.4 233.3h114.8M45.2 234.5h114.9M50.1 235.8h114.9M54.9 237h114.8M131.4 236.8h.4l.2 .2-.2 .3h-.4l-.1-.3z" fill="none" stroke="#231f20" stroke-width=".22"/>
<circle cx="38" cy="213.9" r=".32" fill="#fff"/>
<g fill="none" stroke="#231f20" stroke-width=".22">
<path d="M38 214.2v2.6"/>
<circle cx="38" cy="213.9" r=".32"/>
</g>
<path d="M75.6 213.7h.5v.4h-.5z" fill-rule="evenodd" fill="#fff"/>
<path d="M75.6 213.7h.5v.4h-.5zM75.9 214.2v2.6" fill="none" stroke="#231f20" stroke-width=".22"/>
<path d="M114.6 213.7h.5v.4h-.5z" fill-rule="evenodd" fill="#fff"/>
<path d="M114.6 213.7h.5v.4h-.5zM114.8 214.2v2.6" fill="none" stroke="#231f20" stroke-width=".22"/>
<path d="M152.5 213.7h.4l.2 .2-.2 .2h-.4l-.1-.2z" fill-rule="evenodd" fill="#fff"/>
<path d="M152.5 213.7h.4l.2 .2-.2 .2h-.4l-.1-.2zM152.7 214.2v2.6" fill="none" stroke="#231f20" stroke-width=".22"/>
<g font-size="4.9">
<text x="18.8" y="18.2">0.28 Inch Numeric LED Display</text>
<text x="18.8" y="27.2">Part No: SR220281, SR210281</text>
</g>
<g font-size="4.6">
<text x="12.7" y="56">Package Dimensions and Internal Circuit Diagram</text>
<text x="19.6" y="160.5">SR20281</text>
<text x="19.6" y="204.6">SR10281</text>
</g>
<text font-size="4.2" x="177.2" y="30.6">Page3／4</text>
<g font-size="3.5">
<text x="18" y="256.3">NOTES:</text>
<text x="33.9" y="256.3">1. all dimensions are in millimeters. (Inches)</text>
<text x="33.9" y="261.8">2. Tolerance is ± 0.25(0.010&quot;) unless otherwise specified.</text>
</g>
<text font-size="3.3" fill="#231f20" x="25.3" y="95.8">PIN 1</text>
<g font-size="3.1" fill="#231f20">
<text x="18" y="180.3">A</text>
<text x="22.8" y="180.3">B</text>
<text x="27.7" y="180.3">C</text>
<text x="32.5" y="180.3">D</text>
<text x="37.3" y="180.3">E</text>
<text x="42.1" y="180.3">F</text>
<text x="47" y="180.3">G DP</text>
<text x="56" y="180.3">A</text>
<text x="60.8" y="180.3">B</text>
<text x="65.6" y="180.3">C</text>
<text x="70.5" y="180.3">D</text>
<text x="75.3" y="180.3">E</text>
<text x="80.1" y="180.3">F</text>
<text x="85" y="180.3">G DP</text>
<text x="94.8" y="180.3">A</text>
<text x="99.7" y="180.3">B</text>
<text x="104.5" y="180.3">C</text>
<text x="109.3" y="180.3">D</text>
<text x="114.2" y="180.3">E</text>
<text x="119" y="180.3">F</text>
<text x="123.8" y="180.3">G DP</text>
<text x="132.7" y="180.3">A</text>
<text x="137.6" y="180.3">B</text>
<text x="142.5" y="180.3">C</text>
<text x="147.3" y="180.3">D</text>
<text x="152.2" y="180.3">E</text>
<text x="157" y="180.3">F</text>
<text x="161.8" y="180.3">G DP</text>
<text x="18" y="227">A</text>
<text x="22.8" y="227">B</text>
<text x="27.7" y="227">C</text>
<text x="32.5" y="227">D</text>
<text x="37.3" y="227">E</text>
<text x="42.1" y="227">F</text>
<text x="47" y="227">G DP</text>
<text x="56" y="227">A</text>
<text x="60.8" y="227">B</text>
<text x="65.6" y="227">C</text>
<text x="70.5" y="227">D</text>
<text x="75.3" y="227">E</text>
<text x="80.1" y="227">F</text>
<text x="85" y="227">G DP</text>
<text x="94.8" y="227">A</text>
<text x="99.7" y="227">B</text>
<text x="104.5" y="227">C</text>
<text x="109.3" y="227">D</text>
<text x="114.2" y="227">E</text>
<text x="119" y="227">F</text>
<text x="123.8" y="227">G DP</text>
<text x="132.7" y="227">A</text>
<text x="137.6" y="227">B</text>
<text x="142.5" y="227">C</text>
<text x="147.3" y="227">D</text>
<text x="152.2" y="227">E</text>
<text x="157" y="227">F</text>
<text x="161.8" y="227">G DP</text>
</g>
<g font-size="2.7" fill="#231f20">
<text x="45.2" y="215.5">DIG. 1</text>
<text x="83.1" y="215.5">DIG. 2</text>
<text x="124.1" y="215.3">DIG. 3</text>
<text x="162.1" y="215.5">DIG. 4</text>
</g>
<g font-size="2.6" fill="#231f20">
<text x="45.2" y="168.9">DIG. 1</text>
<text x="83.1" y="168.9">DIG. 2</text>
<text x="124.1" y="168.8">DIG. 3</text>
<text x="162.1" y="168.9">DIG. 4</text>
</g>
<g font-size="2.5" fill="#231f20">
<text x="134.7" y="125.9">DIG. 1</text>
<text x="145.1" y="125.9">DIG. 2</text>
<text x="156.9" y="125.9">DIG. 3</text>
<text x="166.9" y="125.9">DIG. 4</text>
<text x="168.1" y="130">A</text>
<text x="163.9" y="134.3">F</text>
<text x="167.6" y="134.9">G</text>
<text x="172.3" y="133.9">B</text>
<text x="163.5" y="139.1">E</text>
<text x="167.3" y="143.7">D</text>
<text x="171.9" y="139.1">C</text>
</g>
<g font-size="2.2" fill="#231f20">
<text x="36.7" y="166.5">12</text>
<text x="75.3" y="166.3">9</text>
<text x="114.2" y="166.5">8</text>
<text x="152.1" y="166.4">6</text>
<text x="19.7" y="196.3">11</text>
<text x="25.2" y="196.5">7</text>
<text x="30.2" y="196.5">4</text>
<text x="35.1" y="196.5">2</text>
<text x="39.8" y="196.5">1</text>
<text x="43.9" y="196.5">10</text>
<text x="49.4" y="196.5">5</text>
<text x="54.3" y="196.5">3</text>
<text x="36.7" y="213">12</text>
<text x="75.3" y="212.9">9</text>
<text x="114.2" y="213">8</text>
<text x="152.1" y="213">6</text>
<text x="19.7" y="243.3">11</text>
<text x="25.2" y="243.6">7</text>
<text x="30.2" y="243.4">4</text>
<text x="35.1" y="243.4">2</text>
<text x="39.8" y="243.4">1</text>
<text x="43.9" y="243.6">10</text>
<text x="49.4" y="243.6">5</text>
<text x="54.3" y="243.6">3</text>
</g>
<text font-size="1.7" fill="#231f20" x="171.6" y="143.5">DP</text>
</svg>
